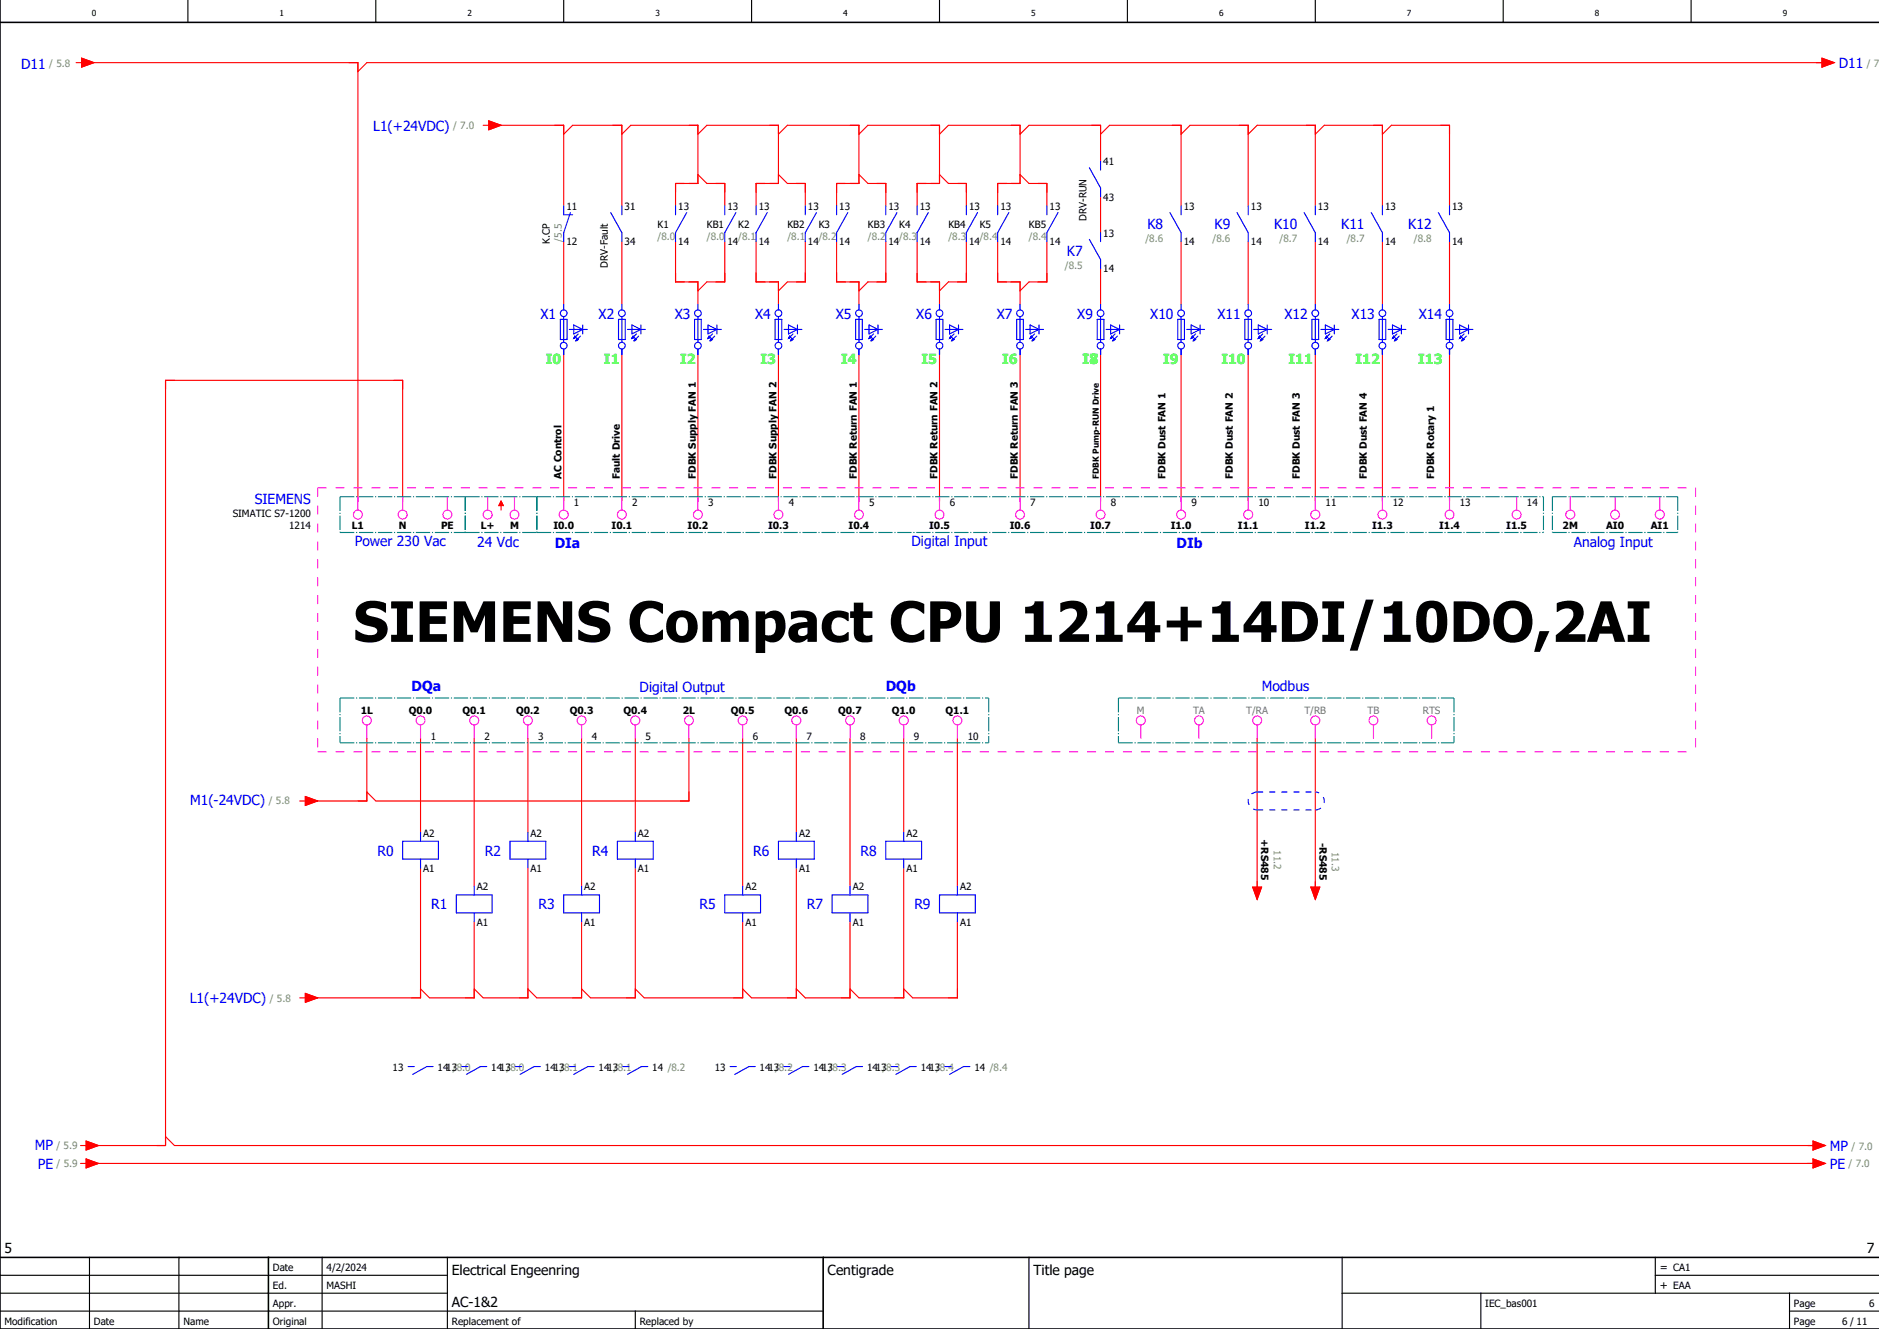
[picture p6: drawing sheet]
<svg xmlns="http://www.w3.org/2000/svg" width="420mm" height="297mm" viewBox="0 0 420 297" stroke-linecap="round" stroke-linejoin="round" font-family="sans-serif">
<g fill="none" stroke="#000" stroke-width=".25">
<path d="M42 0v5M84 0v5M126 0v5M168 0v5M210 0v5M252 0v5M294 0v5M336 0v5M378 0v5M0 293h184M0 289h100M0 285h100"/>
<path d="M20 281v16M40 281v16M72 281v16M100 281v16M142 293v4M230 281v16M300 289h120M300 281v16M331 289v8M370 285h50M370 281v8M400 293h20"/>
<path d="M400 289v8"/>
</g>
<path d="M0 5h420M0 0v297h420M0 281h420M60 281v16M184 281v16" fill="none" stroke="#000" stroke-width=".35"/>
<g fill="none" stroke="#f00" stroke-width=".25">
<path d="M17 14h1.3M18.3 13l2.7 1-2.7 1zM19 14h61v98M407.3 13l2.7 1-2.7 1zM408 14h-326l-2 2M108 28h1.2M109.2 27l2.8 1-2.8 1zM110 28h16v18M126 30l2-2h11v18M139 30l2-2h15v13h-5v5M156 30l2-2h16v13h-5v5M156 39l2 2h4v5"/>
<path d="M174 30l2-2h16v13h-5v5M174 39l2 2h4v5M192 30l2-2h16v13h-5v5M192 39l2 2h4v5M210 30l2-2h16v13h-5v5M210 39l2 2h4v5M228 30l2-2h16v8M228 39l2 2h4v5M246 30l2-2h16v18M264 30l2-2h13v18M279 30l2-2h13v18M294 30l2-2h13v18"/>
<path d="M309 30l2-2h13v18M126 54v14M139 54v14M151 54v9h5v5M162 54v9h-4l-2 2M169 54v9h5v5M180 54v9h-4l-2 2M187 54v9h5v5M198 54v9h-4l-2 2M205 54v9h5v5M216 54v9h-4l-2 2M223 54v9h5v5"/>
<path d="M234 54v9h-4l-2 2M246 44v8M264 54v14M279 54v14M294 54v14M309 54v14M324 54v14M126 78v34M139 78v34M156 78v34M174 78v34M192 78v34"/>
<path d="M210 78v34M228 78v34M246 60v8M246 78v34M264 78v34M279 78v34M294 78v34M309 78v34M324 78v34M90 112v-27h-53v171h-17M111.5 113l.5-1 .5 1M112 113v1"/>
<path d="M67 179h1.3M68.3 178l2.7 1-2.7 1zM82 165v14h-13M94 165v21M106 165v33M118 165v21M130 165v33M142 165v21M154 165v14h-70l-2-2M166 165v33M178 165v21M190 165v33"/>
<path d="M202 165v21M214 165v33M281 165v34M294 165v34M94 194v29h-25M118 194v29h-10l-2-2M142 194v29h-10l-2-2M178 194v29h-10l-2-2M202 194v29h-10l-2-2M280 198.3h2l-1 2.7zM293 198.3h2l-1 2.7zM106 206v17h-10l-2-2"/>
<path d="M130 206v17h-10l-2-2M166 206v17h-22l-2-2M190 206v17h-10l-2-2M214 206v17h-10l-2-2M67 223h1.3M68.3 222l2.7 1-2.7 1zM18 256h1.2M19.2 255l2.8 1-2.8 1zM19.2 259l2.8 1-2.8 1zM37 254l2 2h367M405.2 255l2.8 1-2.8 1zM405.2 259l2.8 1-2.8 1z"/>
<path d="M18 260h1.2M20 260h386"/>
</g>
<g fill="#f00" stroke="#f00" stroke-width=".22">
<path d="M112 112l.5 1h-1z"/>
<path d="M280 198.3h2l-1 2.7z"/>
<path d="M293 198.3h2l-1 2.7z"/>
<path d="M68.3 178l2.7 1-2.7 1z"/>
<path d="M68.3 222l2.7 1-2.7 1z"/>
<path d="M18.3 13l2.7 1-2.7 1z"/>
<path d="M407.3 13l2.7 1-2.7 1z"/>
<path d="M19.2 255l2.8 1-2.8 1z"/>
<path d="M19.2 259l2.8 1-2.8 1z"/>
<path d="M405.2 255l2.8 1-2.8 1z"/>
<path d="M405.2 259l2.8 1-2.8 1z"/>
<path d="M109.2 27l2.8 1-2.8 1z"/>
</g>
<path d="M71 109h308M71 109v59M379 109v59M71 168h308" fill="none" stroke="#f0f" stroke-width=".25" stroke-dasharray="2 2" stroke-linecap="butt"/>
<g fill="none" stroke="#f0f" stroke-width=".25">
<path d="M80 111v3M90 111v3M100 111v3M109 111v3M115 111v3M126 111v3M139 111v3M156 111v3M174 111v3M192 111v3M210 111v3M228 111v3"/>
<path d="M246 111v3M264 111v3M279 111v3M294 111v3M309 111v3M324 111v3M339 111v3M351 111v3M361 111v3M371 111v3M82 162v3M94 162v3"/>
<path d="M106 162v3M118 162v3M130 162v3M142 162v3M154 162v3M166 162v3M178 162v3M190 162v3M202 162v3M214 162v3M255 162v3M268 162v3"/>
<path d="M281 162v3M294 162v3M307 162v3M320 162v3"/>
<circle cx="80" cy="115" r="1"/>
<circle cx="90" cy="115" r="1"/>
<circle cx="100" cy="115" r="1"/>
<circle cx="109" cy="115" r="1"/>
<circle cx="115" cy="115" r="1"/>
<circle cx="126" cy="115" r="1"/>
<circle cx="139" cy="115" r="1"/>
<circle cx="156" cy="115" r="1"/>
<circle cx="174" cy="115" r="1"/>
<circle cx="192" cy="115" r="1"/>
<circle cx="210" cy="115" r="1"/>
<circle cx="228" cy="115" r="1"/>
<circle cx="246" cy="115" r="1"/>
<circle cx="264" cy="115" r="1"/>
<circle cx="279" cy="115" r="1"/>
<circle cx="294" cy="115" r="1"/>
<circle cx="309" cy="115" r="1"/>
<circle cx="324" cy="115" r="1"/>
<circle cx="339" cy="115" r="1"/>
<circle cx="351" cy="115" r="1"/>
<circle cx="361" cy="115" r="1"/>
<circle cx="371" cy="115" r="1"/>
<circle cx="82" cy="161" r="1"/>
<circle cx="94" cy="161" r="1"/>
<circle cx="106" cy="161" r="1"/>
<circle cx="118" cy="161" r="1"/>
<circle cx="130" cy="161" r="1"/>
<circle cx="142" cy="161" r="1"/>
<circle cx="154" cy="161" r="1"/>
<circle cx="166" cy="161" r="1"/>
<circle cx="178" cy="161" r="1"/>
<circle cx="190" cy="161" r="1"/>
<circle cx="202" cy="161" r="1"/>
<circle cx="214" cy="161" r="1"/>
<circle cx="255" cy="161" r="1"/>
<circle cx="268" cy="161" r="1"/>
<circle cx="281" cy="161" r="1"/>
<circle cx="294" cy="161" r="1"/>
<circle cx="307" cy="161" r="1"/>
<circle cx="320" cy="161" r="1"/>
</g>
<g fill="none" stroke="#007f7f" stroke-width=".25" stroke-dasharray="3.2 .4 .3 .4" stroke-linecap="butt">
<path d="M76 119h28M76 111h28M76 111v8M104 111v8M104 119h16M104 111h16M120 111v8M120 119h225M120 111h225M345 111v8M347 119h28M347 111h28"/>
<path d="M347 111v8M375 111v8M76 156h145M76 156v10M221 156v10M250 156h75M250 156v10M325 156v10M76 166h145M250 166h75"/>
</g>
<path d="M281 177h13M281 177a2 2 0 0 0-2 2 2 2 0 0 0 2 2M281 181h13M294 181a2 2 0 0 0 2-2 2 2 0 0 0-2-2" fill="none" stroke="#00f" stroke-width=".25" stroke-dasharray="1.4 1.4" stroke-linecap="butt"/>
<g fill="none" stroke="#00f" stroke-width=".25">
<path d="M243.5 37.5l2.5 4.5v2M246 36v2M126 46v2h2M127.5 47.5l-1.5 4.5v2M136.5 47.5l2.5 4.5v2M139 46v2M151 46v2M153.5 47.5l-2.5 4.5v2M162 46v2M164.5 47.5l-2.5 4.5v2M169 46v2M171.5 47.5l-2.5 4.5v2"/>
<path d="M180 46v2M182.5 47.5l-2.5 4.5v2M187 46v2M189.5 47.5l-2.5 4.5v2M198 46v2M200.5 47.5l-2.5 4.5v2M205 46v2M207.5 47.5l-2.5 4.5v2M216 46v2M218.5 47.5l-2.5 4.5v2M223 46v2M225.5 47.5l-2.5 4.5v2"/>
<path d="M234 46v2M236.5 47.5l-2.5 4.5v2M243.5 53.5l2.5 4.5v2M246 52v2M261.5 47.5l2.5 4.5v2M264 46v2M276.5 47.5l2.5 4.5v2M279 46v2M291.5 47.5l2.5 4.5v2M294 46v2M306.5 47.5l2.5 4.5v2M309 46v2"/>
<path d="M321.5 47.5l2.5 4.5v2M324 46v2M125.2 71.4h1.5v4.5h-1.5zM126 68v1.2M126 70.7v5.8M126 78v1.3M127.3 73.6h3.9M128.2 75.6h.1M128.2 72.6l2.1 1-2.1 1zM128.5 75.1l.3 .3-.6 .2zM128.8 76.1h.1M129 75.6l.3 .3-.5 .2z"/>
<path d="M129.3 74.6l-1.1 1M129.7 75.1l-.9 1M130.3 72.6v2M138.3 71.4h1.5v4.5h-1.5zM139 68v1.2M139 70.7v5.8M139 78v1.3M140.2 73.6h4.1M141.3 75.6h.1M141.3 72.6l1.9 1-1.9 1zM141.5 75.1l.2 .3-.4 .2zM141.7 76.1h.1"/>
<path d="M142 75.6l.2 .3-.5 .2zM142.2 74.6l-.9 1M142.8 75.1l-1.1 1M143.2 72.6v2M155.3 71.4h1.5v4.5h-1.5zM156 68v1.2M156 70.7v5.8M156 78v1.3M157.2 73.6h4.1M158.3 75.6h.1M158.3 72.6l2 1-2 1zM158.5 75.1l.2 .3-.4 .2z"/>
<path d="M158.7 76.1h.1M159 75.6l.2 .3-.5 .2zM159.2 74.6l-.9 1M159.8 75.1l-1.1 1M160.3 72.6v2M173.2 71.4h1.5v4.5h-1.5zM174 68v1.2M174 70.7v5.8M174 78v1.3M175.3 73.6h3.9M176.2 75.6h.1M176.2 72.6l2.1 1-2.1 1z"/>
<path d="M176.5 75.1l.3 .3-.6 .2zM176.8 76.1h.1M177 75.6l.3 .3-.5 .2zM177.3 74.6l-1.1 1M177.7 75.1l-.9 1M178.3 72.6v2M191.2 71.4h1.6v4.5h-1.6zM192 68v1.2M192 70.7v5.8M192 78v1.3M193.2 73.6h4.1M194.3 75.6h.1"/>
<path d="M194.3 72.6l1.9 1-1.9 1zM194.5 75.1l.2 .3-.4 .2zM194.7 76.1h.1M195 75.6l.3 .3-.6 .2zM195.3 74.6l-1 1M195.8 75.1l-1.1 1M196.2 72.6v2M209.3 71.4h1.5v4.5h-1.5zM210 68v1.2M210 70.7v5.8M210 78v1.3M211.3 73.6h3.9"/>
<path d="M212.3 75.6h.1M212.3 72.6l2 1-2 1zM212.5 75.1l.3 .3-.5 .2zM212.8 76.1h.1M213 75.6l.2 .3-.4 .2zM213.2 74.6l-.9 1M213.8 75.1l-1 1M214.3 72.6v2M227.2 71.4h1.5v4.5h-1.5zM228 68v1.2M228 70.7v5.8M228 78v1.3"/>
<path d="M229.3 73.6h3.9M230.2 75.6h.1M230.2 72.6l2 1-2 1zM230.5 75.1l.2 .3-.5 .2zM230.7 76.1h.1M231 75.6l.3 .3-.6 .2zM231.3 74.6l-1.1 1M231.7 75.1l-1 1M232.2 72.6v2M245.3 71.4h1.5v4.5h-1.5zM246 68v1.2M246 70.7v5.8"/>
<path d="M246 78v1.3M247.2 73.6h4.1M248.3 75.6h.1M248.3 72.6l1.9 1-1.9 1zM248.5 75.1l.2 .3-.4 .2zM248.7 76.1h.1M249 75.6l.2 .3-.5 .2zM249.2 74.6l-.9 1M249.8 75.1l-1.1 1M250.2 72.6v2M263.3 71.4h1.4v4.5h-1.4zM264 68v1.2"/>
<path d="M264 70.7v5.8M264 78v1.3M265.3 73.6h3.9M266.2 75.6h.1M266.2 72.6l2.1 1-2.1 1zM266.5 75.1l.3 .3-.6 .2zM266.8 76.1h.1M267 75.6l.2 .3-.4 .2zM267.2 74.6l-1 1M267.7 75.1l-.9 1M268.3 72.6v2M278.2 71.4h1.5v4.5h-1.5z"/>
<path d="M279 68v1.2M279 70.7v5.8M279 78v1.3M280.2 73.6h4M281.2 75.6h.1M281.2 72.6l2 1-2 1zM281.5 75.1l.2 .3-.5 .2zM281.7 76.1h.1M282 75.6l.3 .3-.6 .2zM282.3 74.6l-1.1 1M282.7 75.1l-1 1M283.2 72.6v2"/>
<path d="M293.3 71.4h1.5v4.5h-1.5zM294 68v1.2M294 70.7v5.8M294 78v1.3M295.2 73.6h4.1M296.3 75.6h.1M296.3 72.6l1.9 1-1.9 1zM296.5 75.1l.2 .3-.4 .2zM296.7 76.1h.1M297 75.6l.2 .3-.5 .2zM297.2 74.6l-.9 1M297.8 75.1l-1.1 1"/>
<path d="M298.2 72.6v2M308.3 71.4h1.4v4.5h-1.4zM309 68v1.2M309 70.7v5.8M309 78v1.3M310.3 73.6h3.9M311.3 75.6h.1M311.3 72.6l2 1-2 1zM311.5 75.1l.3 .3-.5 .2zM311.8 76.1h.1M312 75.6l.2 .3-.4 .2zM312.2 74.6l-.9 1"/>
<path d="M312.7 75.1l-.9 1M313.3 72.6v2M323.2 71.4h1.5v4.5h-1.5zM324 68v1.2M324 70.7v5.8M324 78v1.3M325.3 73.6h3.9M326.2 75.6h.1M326.2 72.6l2 1-2 1zM326.5 75.1l.3 .3-.6 .2zM326.8 76.1h.1M327 75.6l.3 .3-.5 .2z"/>
<path d="M327.3 74.6l-1.1 1M327.7 75.1l-.9 1M328.2 72.6v2M90 188h8v4h-8zM94 186v2M94 192v2M102 200h8v4h-8zM106 198v2M114 188h8v4h-8zM118 186v2M118 192v2M126 200h8v4h-8z"/>
<path d="M130 198v2M138 188h8v4h-8zM142 186v2M142 192v2M162 200h8v4h-8zM166 198v2M174 188h8v4h-8zM178 186v2M178 192v2M186 200h8v4h-8zM190 198v2M198 188h8v4h-8z"/>
<path d="M202 186v2M202 192v2M210 200h8v4h-8zM214 198v2M106 204v2M130 204v2M166 204v2M190 204v2M214 204v2M91.2 238.4h1.4M96.8 238.3h-1.4l-3.1 1.8M103.2 238.4h1.4"/>
<path d="M108.8 238.3h-1.4l-3.1 1.8M115.2 238.4h1.4M120.8 238.3h-1.4l-3.1 1.8M127.2 238.4h1.4M132.8 238.3h-1.4l-3.1 1.8M139.2 238.4h1.4M144.8 238.3h-1.4l-3.1 1.8M163.2 238.4h1.4M168.8 238.3h-1.4l-3.1 1.8M175.2 238.4h1.4M180.8 238.3h-1.4l-3.1 1.8M187.2 238.4h1.4"/>
<path d="M192.8 238.3h-1.4l-3.1 1.8M199.2 238.4h1.4M204.8 238.3h-1.4l-3.1 1.8M211.2 238.4h1.4M216.8 238.3h-1.4l-3.1 1.8"/>
<circle cx="126" cy="70" r=".75"/>
<circle cx="126" cy="77.3" r=".75"/>
<circle cx="139" cy="70" r=".75"/>
<circle cx="139" cy="77.3" r=".75"/>
<circle cx="156" cy="70" r=".75"/>
<circle cx="156" cy="77.3" r=".75"/>
<circle cx="174" cy="70" r=".75"/>
<circle cx="174" cy="77.3" r=".75"/>
<circle cx="192" cy="70" r=".75"/>
<circle cx="192" cy="77.3" r=".75"/>
<circle cx="210" cy="70" r=".75"/>
<circle cx="210" cy="77.3" r=".75"/>
<circle cx="228" cy="70" r=".75"/>
<circle cx="228" cy="77.3" r=".75"/>
<circle cx="246" cy="70" r=".75"/>
<circle cx="246" cy="77.3" r=".75"/>
<circle cx="264" cy="70" r=".75"/>
<circle cx="264" cy="77.3" r=".75"/>
<circle cx="279" cy="70" r=".75"/>
<circle cx="279" cy="77.3" r=".75"/>
<circle cx="294" cy="70" r=".75"/>
<circle cx="294" cy="77.3" r=".75"/>
<circle cx="309" cy="70" r=".75"/>
<circle cx="309" cy="77.3" r=".75"/>
<circle cx="324" cy="70" r=".75"/>
<circle cx="324" cy="77.3" r=".75"/>
</g>
<g fill="#00f" stroke="#00f" stroke-width=".22">
<path d="M128.5 75.1l.3 .3-.6 .2z"/>
<path d="M129 75.6l.3 .3-.5 .2z"/>
<path d="M141.5 75.1l.2 .3-.4 .2z"/>
<path d="M142 75.6l.2 .3-.5 .2z"/>
<path d="M158.5 75.1l.2 .3-.4 .2z"/>
<path d="M159 75.6l.2 .3-.5 .2z"/>
<path d="M176.5 75.1l.3 .3-.6 .2z"/>
<path d="M177 75.6l.3 .3-.5 .2z"/>
<path d="M194.5 75.1l.2 .3-.4 .2z"/>
<path d="M195 75.6l.3 .3-.6 .2z"/>
<path d="M212.5 75.1l.3 .3-.5 .2z"/>
<path d="M213 75.6l.2 .3-.4 .2z"/>
<path d="M230.5 75.1l.2 .3-.5 .2z"/>
<path d="M231 75.6l.3 .3-.6 .2z"/>
<path d="M248.5 75.1l.2 .3-.4 .2z"/>
<path d="M249 75.6l.2 .3-.5 .2z"/>
<path d="M266.5 75.1l.3 .3-.6 .2z"/>
<path d="M267 75.6l.2 .3-.4 .2z"/>
<path d="M281.5 75.1l.2 .3-.5 .2z"/>
<path d="M282 75.6l.3 .3-.6 .2z"/>
<path d="M296.5 75.1l.2 .3-.4 .2z"/>
<path d="M297 75.6l.2 .3-.5 .2z"/>
<path d="M311.5 75.1l.3 .3-.5 .2z"/>
<path d="M312 75.6l.2 .3-.4 .2z"/>
<path d="M326.5 75.1l.3 .3-.6 .2z"/>
<path d="M327 75.6l.3 .3-.5 .2z"/>
</g>
<text font-size="12.4" x="79" y="143.4">SIEMENS Compact CPU 1214+14DI/10DO,2AI</text>
<g font-size="3.1" fill="#00f">
<text x="4.7" y="15.3">D11</text>
<text x="411" y="15.2">D11</text>
<text x="83.4" y="29.2">L1(+24VDC)</text>
<text x="256.5" y="51.2">K8</text>
<text x="271.5" y="51.2">K9</text>
<text x="284.8" y="51.2">K10</text>
<text x="299.8" y="51.2">K11</text>
<text x="314.8" y="51.2">K12</text>
<text x="238.5" y="57.2">K7</text>
<text x="120.8" y="71.2">X1</text>
<text x="133.8" y="71.2">X2</text>
<text x="150.8" y="71.2">X3</text>
<text x="168.8" y="71.2">X4</text>
<text x="186.8" y="71.2">X5</text>
<text x="204.8" y="71.2">X6</text>
<text x="222.8" y="71.2">X7</text>
<text x="240.8" y="71.2">X9</text>
<text x="257.1" y="71.2">X10</text>
<text x="272.1" y="71.2">X11</text>
<text x="287.1" y="71.2">X12</text>
<text x="302.1" y="71.2">X13</text>
<text x="317.1" y="71.2">X14</text>
<text x="56.9" y="112.6">SIEMENS</text>
<text x="79.3" y="122.1">Power 230 Vac</text>
<text x="106.7" y="122.2">24 Vdc</text>
<text x="124" y="122.4">DIa</text>
<text x="203.7" y="122.1">Digital Input</text>
<text x="263" y="122.4">DIb</text>
<text x="351.8" y="122.3">Analog Input</text>
<text x="92" y="154.4">DQa</text>
<text x="143" y="154.6">Digital Output</text>
<text x="198" y="154.4">DQb</text>
<text x="282" y="154.5">Modbus</text>
<text x="42.5" y="180">M1(-24VDC)</text>
<text x="84.4" y="191.2">R0</text>
<text x="108.4" y="191.2">R2</text>
<text x="132.4" y="191.2">R4</text>
<text x="168.4" y="191.2">R6</text>
<text x="192.4" y="191.2">R8</text>
<text x="96.4" y="203.2">R1</text>
<text x="120.4" y="203.2">R3</text>
<text x="156.4" y="203.2">R5</text>
<text x="180.4" y="203.2">R7</text>
<text x="204.4" y="203.2">R9</text>
<text x="42.4" y="224.2">L1(+24VDC)</text>
<text x="7.8" y="257.1">MP</text>
<text x="409" y="257.2">MP</text>
<text x="8.4" y="261.2">PE</text>
<text x="409" y="261.2">PE</text>
</g>
<g font-size="3.1" fill="#0f0">
<text x="122" y="81.4">I0</text>
<text x="135" y="81.4">I1</text>
<text x="152" y="81.4">I2</text>
<text x="170" y="81.4">I3</text>
<text x="188" y="81.4">I4</text>
<text x="206" y="81.4">I5</text>
<text x="224" y="81.4">I6</text>
<text x="242" y="81.4">I7</text>
<text x="243.5" y="81.4">8</text>
<text x="260" y="81.4">I9</text>
<text x="273" y="81.4">I10</text>
<text x="288" y="81.4">I11</text>
<text x="303" y="81.4">I12</text>
<text x="317" y="81.4">I13</text>
</g>
<g font-size="3.1">
<text x="1" y="280">5</text>
<text x="417.3" y="280">7</text>
<text x="101" y="285">Electrical Engeenring</text>
<text x="185" y="285">Centigrade</text>
<text x="231" y="285">Title page</text>
<text x="101" y="292">AC-1&amp;2</text>
</g>
<g font-size="2.5">
<text x="371" y="284">= CA1</text>
<text x="371" y="288">+ EAA</text>
</g>
<g font-size="2.2" fill="#7ca552">
<text x="11" y="15">/ 5.8</text>
<text x="417.3" y="14.9">/ 7.0</text>
<text x="101.3" y="28.9">/ 7.0</text>
<text x="125.6" y="54" transform="rotate(-90 125.6 54)">/5.5</text>
<text x="147" y="53.6">/8.0</text>
<text x="158" y="53.6">/8.0</text>
<text x="165" y="53.6">/8.1</text>
<text x="176" y="53.6">/8.1</text>
<text x="183" y="53.6">/8.2</text>
<text x="194" y="53.6">/8.2</text>
<text x="201" y="53.6">/8.3</text>
<text x="212" y="53.6">/8.3</text>
<text x="219" y="53.6">/8.4</text>
<text x="230" y="53.6">/8.4</text>
<text x="256" y="54.1">/8.6</text>
<text x="271" y="54.1">/8.6</text>
<text x="286" y="54.1">/8.7</text>
<text x="301" y="54.1">/8.7</text>
<text x="316" y="54.1">/8.8</text>
<text x="238" y="60.1">/8.5</text>
<text x="60.1" y="179.7">/ 5.8</text>
<text x="284.7" y="190" transform="rotate(90 284.7 190)">11.2</text>
<text x="297.7" y="190.4" transform="rotate(90 297.7 190.4)">11.3</text>
<text x="60.3" y="223.9">/ 5.8</text>
<text x="12.6" y="256.8">/ 5.9</text>
<text x="413.9" y="256.9">/ 7.0</text>
<text x="12.6" y="260.8">/ 5.9</text>
<text x="413.2" y="260.9">/ 7.0</text>
</g>
<g font-size="2.2">
<text x="246.6" y="36.9">41</text>
<text x="126.6" y="46.9">11</text>
<text x="139.6" y="46.9">31</text>
<text x="151.6" y="46.9">13</text>
<text x="162.6" y="46.9">13</text>
<text x="169.6" y="46.9">13</text>
<text x="180.6" y="46.9">13</text>
<text x="187.6" y="46.9">13</text>
<text x="198.6" y="46.9">13</text>
<text x="205.6" y="46.9">13</text>
<text x="216.6" y="46.9">13</text>
<text x="223.6" y="46.9">13</text>
<text x="234.6" y="46.9">13</text>
<text x="246.6" y="44.8">43</text>
<text x="264.6" y="46.9">13</text>
<text x="279.6" y="46.9">13</text>
<text x="294.6" y="46.9">13</text>
<text x="309.6" y="46.9">13</text>
<text x="324.6" y="46.9">13</text>
<text x="147" y="50.9">K1</text>
<text x="158" y="50.9">KB1</text>
<text x="165" y="50.9">K2</text>
<text x="176" y="50.9">KB2</text>
<text x="183" y="50.9">K3</text>
<text x="194" y="50.9">KB3</text>
<text x="201" y="50.9">K4</text>
<text x="212" y="50.9">KB4</text>
<text x="219" y="50.9">K5</text>
<text x="230" y="50.9">KB5</text>
<text x="242.9" y="49.4" transform="rotate(-90 242.9 49.4)">DRV-RUN</text>
<text x="246.6" y="52.9">13</text>
<text x="122.9" y="54.6" transform="rotate(-90 122.9 54.6)">K.CP</text>
<text x="126.6" y="54.8">12</text>
<text x="135.9" y="59.9" transform="rotate(-90 135.9 59.9)">DRV-Fault</text>
<text x="139.6" y="54.8">34</text>
<text x="151.6" y="54.8">14</text>
<text x="162.6" y="54.8">14</text>
<text x="169.6" y="54.8">14</text>
<text x="180.6" y="54.8">14</text>
<text x="187.6" y="54.8">14</text>
<text x="198.6" y="54.8">14</text>
<text x="205.6" y="54.8">14</text>
<text x="216.6" y="54.8">14</text>
<text x="223.6" y="54.8">14</text>
<text x="234.6" y="54.8">14</text>
<text x="264.6" y="54.8">14</text>
<text x="279.6" y="54.8">14</text>
<text x="294.6" y="54.8">14</text>
<text x="309.6" y="54.8">14</text>
<text x="324.6" y="54.8">14</text>
<text x="246.6" y="60.8">14</text>
<text x="125.5" y="107" transform="rotate(-90 125.5 107)">AC Control</text>
<text x="138.5" y="107" transform="rotate(-90 138.5 107)">Fault Drive</text>
<text x="155.5" y="107" transform="rotate(-90 155.5 107)">FDBK Supply FAN 1</text>
<text x="173.5" y="107" transform="rotate(-90 173.5 107)">FDBK Supply FAN 2</text>
<text x="191.5" y="107" transform="rotate(-90 191.5 107)">FDBK Return FAN 1</text>
<text x="209.5" y="107" transform="rotate(-90 209.5 107)">FDBK Return FAN 2</text>
<text x="227.5" y="107" transform="rotate(-90 227.5 107)">FDBK Return FAN 3</text>
<text x="260.5" y="107" transform="rotate(-90 260.5 107)">FDBK Dust FAN 1</text>
<text x="275.5" y="107" transform="rotate(-90 275.5 107)">FDBK Dust FAN 2</text>
<text x="290.5" y="107" transform="rotate(-90 290.5 107)">FDBK Dust FAN 3</text>
<text x="305.5" y="107" transform="rotate(-90 305.5 107)">FDBK Dust FAN 4</text>
<text x="320.5" y="107" transform="rotate(-90 320.5 107)">FDBK Rotary 1</text>
<text x="128.3" y="113">1</text>
<text x="141.3" y="113">2</text>
<text x="158.3" y="113">3</text>
<text x="176.3" y="113">4</text>
<text x="194.3" y="113">5</text>
<text x="212.3" y="113">6</text>
<text x="230.3" y="113">7</text>
<text x="248.3" y="113">8</text>
<text x="266.3" y="113">9</text>
<text x="281.3" y="113">10</text>
<text x="296.3" y="113">11</text>
<text x="311.3" y="113">12</text>
<text x="326.3" y="113">13</text>
<text x="341.3" y="113">14</text>
<text x="52" y="115.5">SIMATIC S7-1200</text>
<text x="64.6" y="118.2">1214</text>
<text x="78.6" y="118.2">L1</text>
<text x="89.1" y="118.2">N</text>
<text x="98.6" y="118.2">PE</text>
<text x="107.4" y="118.2">L+</text>
<text x="114" y="118.2">M</text>
<text x="123.7" y="118.2">I0.0</text>
<text x="136.7" y="118.2">I0.1</text>
<text x="153.7" y="118.2">I0.2</text>
<text x="171.7" y="118.2">I0.3</text>
<text x="189.7" y="118.2">I0.4</text>
<text x="207.7" y="118.2">I0.5</text>
<text x="225.7" y="118.2">I0.6</text>
<text x="243.7" y="118.2">I0.7</text>
<text x="261.7" y="118.2">I1.0</text>
<text x="276.7" y="118.2">I1.1</text>
<text x="291.7" y="118.2">I1.2</text>
<text x="306.7" y="118.2">I1.3</text>
<text x="321.7" y="118.2">I1.4</text>
<text x="336.7" y="118.2">I1.5</text>
<text x="349.3" y="118.2">2M</text>
<text x="359" y="118.2">AI0</text>
<text x="369" y="118.2">AI1</text>
<text x="80.6" y="159.5">1L</text>
<text x="91.4" y="159.5">Q0.0</text>
<text x="103.4" y="159.5">Q0.1</text>
<text x="115.4" y="159.5">Q0.2</text>
<text x="127.4" y="159.5">Q0.3</text>
<text x="139.4" y="159.5">Q0.4</text>
<text x="152.6" y="159.5">2L</text>
<text x="163.4" y="159.5">Q0.5</text>
<text x="175.4" y="159.5">Q0.6</text>
<text x="187.4" y="159.5">Q0.7</text>
<text x="199.4" y="159.5">Q1.0</text>
<text x="211.4" y="159.5">Q1.1</text>
<text x="96.3" y="165.4">1</text>
<text x="108.3" y="165.4">2</text>
<text x="120.3" y="165.4">3</text>
<text x="132.3" y="165.4">4</text>
<text x="144.3" y="165.4">5</text>
<text x="168.3" y="165.4">6</text>
<text x="180.3" y="165.4">7</text>
<text x="192.3" y="165.4">8</text>
<text x="204.3" y="165.4">9</text>
<text x="216.3" y="165.4">10</text>
<text x="94.6" y="186.9">A2</text>
<text x="118.6" y="186.9">A2</text>
<text x="142.6" y="186.9">A2</text>
<text x="178.6" y="186.9">A2</text>
<text x="202.6" y="186.9">A2</text>
<text x="281.9" y="187.6" transform="rotate(90 281.9 187.6)">+RS485</text>
<text x="294.9" y="188.4" transform="rotate(90 294.9 188.4)">-RS485</text>
<text x="94.6" y="194.8">A1</text>
<text x="118.6" y="194.8">A1</text>
<text x="142.6" y="194.8">A1</text>
<text x="178.6" y="194.8">A1</text>
<text x="202.6" y="194.8">A1</text>
<text x="106.6" y="198.9">A2</text>
<text x="130.6" y="198.9">A2</text>
<text x="166.6" y="198.9">A2</text>
<text x="190.6" y="198.9">A2</text>
<text x="214.6" y="198.9">A2</text>
<text x="106.6" y="206.8">A1</text>
<text x="130.6" y="206.8">A1</text>
<text x="166.6" y="206.8">A1</text>
<text x="190.6" y="206.8">A1</text>
<text x="214.6" y="206.8">A1</text>
<text x="87.8" y="239.2">13</text>
<text x="97.8" y="239.2">1413/8.0</text>
<text x="109.8" y="239.2">1413/8.0</text>
<text x="121.8" y="239.2">1413/8.1</text>
<text x="133.8" y="239.2">1413/8.1</text>
<text x="145.8" y="239.2">14 /8.2</text>
<text x="159.8" y="239.2">13</text>
<text x="169.8" y="239.2">1413/8.2</text>
<text x="181.8" y="239.2">1413/8.3</text>
<text x="193.8" y="239.2">1413/8.3</text>
<text x="205.8" y="239.2">1413/8.4</text>
<text x="217.8" y="239.2">14 /8.4</text>
<text x="61" y="284">Date</text>
<text x="73" y="284">4/2/2024</text>
<text x="61" y="288">Ed.</text>
<text x="61" y="292">Appr.</text>
<text x="73" y="288">MASHI</text>
<text x="332" y="292">IEC_bas001</text>
<text x="401" y="292">Page</text>
<text x="417.8" y="292">6</text>
<text x="1" y="296">Modification</text>
<text x="21" y="296">Date</text>
<text x="41" y="296">Name</text>
<text x="61" y="296">Original</text>
<text x="101" y="296">Replacement of</text>
<text x="143" y="296">Replaced by</text>
<text x="401" y="296">Page</text>
<text x="411.8" y="296">6 / 11</text>
</g>
<g font-size="2.2" fill="#767676">
<text x="254.1" y="159.5">M</text>
<text x="266.7" y="159.5">TA</text>
<text x="278.6" y="159.5">T/RA</text>
<text x="291.6" y="159.5">T/RB</text>
<text x="305.7" y="159.5">TB</text>
<text x="318" y="159.5">RTS</text>
</g>
<g font-size="1.9">
<text x="20.5" y="3.6">0</text>
<text x="62.5" y="3.6">1</text>
<text x="104.5" y="3.6">2</text>
<text x="146.5" y="3.6">3</text>
<text x="188.5" y="3.6">4</text>
<text x="230.5" y="3.6">5</text>
<text x="272.5" y="3.6">6</text>
<text x="314.5" y="3.6">7</text>
<text x="356.5" y="3.6">8</text>
<text x="398.5" y="3.6">9</text>
<text x="245.6" y="107" transform="rotate(-90 245.6 107)">FDBK Pump-RUN Drive</text>
</g>
</svg>
